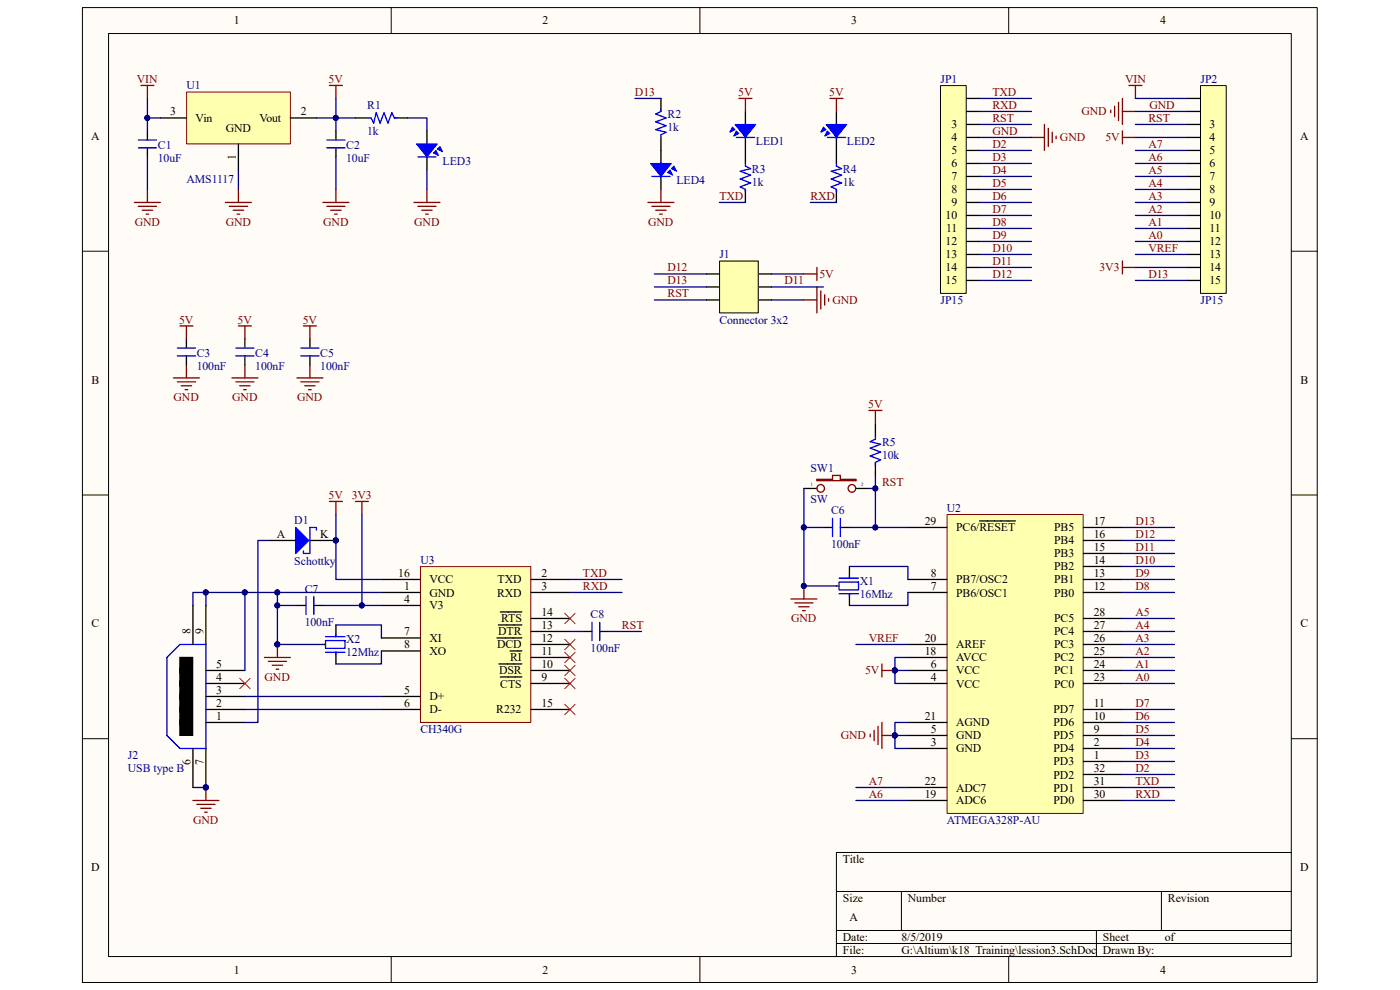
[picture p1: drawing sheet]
<svg xmlns="http://www.w3.org/2000/svg" width="297mm" height="210mm" viewBox="0 0 297 210" stroke-linecap="round" stroke-linejoin="round" font-family="sans-serif">
<path d="M17.5 1.7h261.9v206.7h-261.9z" fill="#fffcf8"/>
<path d="M17.5 1.6h261.9v206.8h-261.9z" fill="none" stroke="#000" stroke-width=".21"/>
<path d="M23.1 7.2h250.8v195.7h-250.8z" fill="#fffcf8"/>
<g fill="none" stroke="#000" stroke-width=".21">
<path d="M23 7.1h250.9v195.8h-250.9zM83 1.6v5.5M148.5 1.6v5.5M214 1.6v5.5M17.5 53.3h5.5M274 53.3h5.5M17.5 105h5.5M274 105h5.5M17.5 156.7h5.5M274 156.7h5.5M177.4 189.1h96.6M177.4 197.4h96.6"/>
<path d="M191.2 189.1v8.3M232.6 197.4v5.5M246.4 189.1v8.3M274 180.8h-96.6v22.1M83 202.9v5.5M148.5 202.9v5.5M177.4 200.1h96.6M214 202.9v5.5"/>
</g>
<path d="M201 109.2h28.8v63.4h-28.8z" fill="#ffffb0"/>
<path d="M200.9 109.1h28.9v63.5h-28.9z" fill="none" stroke="#800000" stroke-width=".21"/>
<g fill="none" stroke="#000" stroke-width=".28">
<path d="M192.6 111.9h8.3M207.8 110.5h7.6M229.8 117.4h8.3M229.8 114.6h8.3M229.8 111.9h8.3M192.6 125.7h8.3M192.6 122.9h8.3M192.6 139.5h8.3M192.6 136.7h8.3M229.8 125.7h8.3M229.8 122.9h8.3M229.8 120.2h8.3"/>
<path d="M229.8 139.5h8.3M229.8 136.7h8.3M229.8 133.9h8.3M229.8 131.2h8.3M192.6 158.8h8.3M192.6 145h8.3M192.6 156h8.3M192.6 142.2h8.3M192.6 153.3h8.3M229.8 158.8h8.3M229.8 145h8.3M229.8 156h8.3"/>
<path d="M229.8 142.2h8.3M229.8 153.3h8.3M229.8 150.5h8.3M192.6 169.8h8.3M192.6 167h8.3M229.8 161.5h8.3M229.8 169.8h8.3M229.8 167h8.3M229.8 164.3h8.3"/>
</g>
<path d="M89.2 120.2h23.4v33h-23.4z" fill="#ffffb0"/>
<path d="M89.2 120.2h23.4v33h-23.4z" fill="none" stroke="#800000" stroke-width=".21"/>
<g fill="none" stroke="#000" stroke-width=".28">
<path d="M205 20.9h2.8M205 23.6h2.8M80.9 125.7h8.3M80.9 122.9h8.3M80.9 128.4h8.3M80.9 135.3h8.3M80.9 138.1h8.3M105.4 135.3h5.3M105.7 132.6h5M106.1 129.8h4.6M108.2 138.1h2.5M112.6 125.7h8.3"/>
<path d="M112.6 122.9h8.3M112.6 139.5h8.3M112.6 136.7h8.3M112.6 133.9h8.3M112.6 131.2h8.3M80.9 147.7h8.3M80.9 150.5h8.3M105.8 140.8h4.9M106.1 143.6h4.6M112.6 150.5h8.3M112.6 145h8.3M112.6 142.2h8.3"/>
</g>
<path d="M199.6 18.2h5.4v44h-5.4z" fill="#ffffb0"/>
<path d="M199.5 18.2h5.5v44h-5.5z" fill="none" stroke="#000" stroke-width=".21"/>
<g fill="none" stroke="#000" stroke-width=".28">
<path d="M205 26.4h2.8M205 29.2h2.8M205 31.9h2.8M205 34.7h2.8M205 37.4h2.8M251.9 20.9h2.8M251.9 23.6h2.8M205 40.2h2.8M205 42.9h2.8M205 45.7h2.8M205 48.5h2.8M205 51.2h2.8"/>
<path d="M205 54h2.8M205 56.7h2.8M205 59.5h2.8"/>
</g>
<path d="M254.7 18.2h5.4v44h-5.4z" fill="#ffffb0"/>
<path d="M254.7 18.2h5.4v44h-5.4z" fill="none" stroke="#000" stroke-width=".21"/>
<g fill="none" stroke="#000" stroke-width=".28">
<path d="M251.9 26.4h2.8M251.9 29.2h2.8M251.9 31.9h2.8M251.9 34.7h2.8M251.9 37.4h2.8M251.9 40.2h2.8M251.9 42.9h2.8M251.9 45.7h2.8M251.9 48.5h2.8M251.9 51.2h2.8M251.9 54h2.8M251.9 56.7h2.8"/>
<path d="M251.9 59.5h2.8M40.9 128.4v8.3M43.7 128.4v8.3M40.9 158.8v8.2M43.7 153.3h8.3M43.7 150.5h8.3M43.7 147.7h8.3M43.7 145h8.3M43.7 142.2h8.3M43.7 158.8v8.2"/>
</g>
<g fill="none" stroke="#800000" stroke-width=".28">
<path d="M239.5 18.1h2.7M240.9 18.1v2.8M218.8 29.2h2.8M221.6 26.4v5.5M222.4 27.2v3.9M223.2 28.1v2.2M224 28.9v.5M235.6 23.4v.5M236.5 22.5v2.2M237.3 21.7v3.9M238.1 29.2h2.8M238.1 20.9v5.5"/>
<path d="M238.1 27.8v2.7M238.1 23.6h2.8M238.1 55.4v2.7M238.1 56.7h2.8M69.9 106.4h2.7M71.3 106.4v2.7M40.9 169.8h5.5M41.8 170.6h3.8M42.6 171.5h2.2M43.4 172.3h.6M43.7 167v2.8"/>
</g>
<path d="M38.2 136.7h5.5v22.1h-5.5l-2.8-2.8v-16.5z" fill="none" stroke="#00f" stroke-width=".28"/>
<g fill="#000" stroke="#000" stroke-width=".28">
<path d="M38.2 139.5h2.7v16.5h-2.7z" fill-rule="evenodd"/>
<path d="M38.2 152.7h.7v1.1h-.7z" fill-rule="evenodd"/>
<path d="M38.2 149.9h.7v1.1h-.7z" fill-rule="evenodd"/>
<path d="M38.2 147.2h.7v1.1h-.7z" fill-rule="evenodd"/>
<path d="M38.2 144.4h.7v1.1h-.7z" fill-rule="evenodd"/>
<path d="M38.2 141.7h.7v1h-.7z" fill-rule="evenodd"/>
</g>
<circle cx="43.6" cy="167" r=".53" fill="#000080" stroke="#000080" stroke-width=".21"/>
<path d="M50.9 143.9l2.2 2.2M53.1 143.9l-2.2 2.2" fill="none" stroke="#f00" stroke-width=".21"/>
<path d="M62.7 111.9l2.8 2.7-2.8 2.8z" fill="#00f"/>
<path d="M62.7 111.9l2.8 2.7-2.8 2.8zM67.1 112.4v-.5h-1.4v5.5h-1.3v-.5M64.9 126.5v3.9M66.6 126.5v3.9M69.1 135.9h4.1v1.6h-4.1zM69.1 135.1h4.1M69.1 138.4h4.1M71.3 134.5v.6M71.3 138.4v.5M125.6 132v3.9M127.2 132v3.9" fill="none" stroke="#00f" stroke-width=".28"/>
<path d="M57.2 114.6h5.5M65.7 114.6h5.6M63 128.4h1.9M66.6 128.4h1.9M68.5 136.7h.6M71.3 132.6v2.5M71.3 138.4v2.4M123.7 133.9h1.9M127.2 133.9h2" fill="none" stroke="#000" stroke-width=".28"/>
<g fill="#000080" stroke="#000080" stroke-width=".21">
<circle cx="71.2" cy="114.6" r=".53"/>
<circle cx="58.8" cy="136.7" r=".53"/>
</g>
<path d="M75.4 106.4h2.8M76.8 106.4v2.7M56.1 139.5h5.5M58.9 136.7v2.8M56.9 140.3h3.9M57.7 141.1h2.3M58.6 141.9h.5" fill="none" stroke="#800000" stroke-width=".28"/>
<path d="M119.8 130.1l2.2 2.2M119.8 135.6l2.2 2.2M119.8 138.4l2.2 2.2M122 130.1l-2.2 2.2M122 135.6l-2.2 2.2M122 138.4l-2.2 2.2M119.8 141.1l2.2 2.2M119.8 143.9l2.2 2.2M119.8 149.4l2.2 2.2M122 141.1l-2.2 2.2M122 143.9l-2.2 2.2M122 149.4l-2.2 2.2" fill="none" stroke="#f00" stroke-width=".21"/>
<path d="M39.6 19.6h22v10.9h-22z" fill="#ffffb0"/>
<path d="M39.6 19.5h22v11h-22z" fill="none" stroke="#800000" stroke-width=".21"/>
<g fill="none" stroke="#000" stroke-width=".28">
<path d="M31.3 27.8v1.9M31.3 31.4v1.9M34 25h5.5M50.6 30.5v5.5M61.6 25h5.5M71.3 27.8v1.9M71.3 31.4v1.9M75.4 25h2.8M83.7 25h2.7M185.7 89.8v2.8M185.7 98.1v2.8M174.7 111.9h1.9"/>
<path d="M178.3 111.9h1.9M177.4 124.3h.6M180.2 120.2v2.4M180.2 126v2.4"/>
</g>
<g fill="none" stroke="#800000" stroke-width=".28">
<path d="M29.9 18.1h2.8M31.3 18.1v2.8M69.9 18.1h2.7M71.3 18.1v2.8M28.5 42.9h5.5M29.3 43.8h3.9M30.2 44.6h2.2M31 45.4h.5M31.3 40.2v2.7M47.8 42.9h5.5M48.6 43.8h3.9M49.5 44.6h2.2"/>
<path d="M50.3 45.4h.6M50.6 40.2v2.7M68.5 42.9h5.5M69.3 43.8h3.9M70.2 44.6h2.2M71 45.4h.5M71.3 40.2v2.7M184.3 87.1h2.8M185.7 87.1v2.7M167.8 127.1h5.5M168.6 127.9h3.9M169.4 128.7h2.2"/>
<path d="M170.3 129.5h.5M170.5 124.3v2.8M184.6 155.7v.6M185.4 154.9v2.2M186.3 154.1v3.8M187.1 140.8v2.8M187.1 153.3v5.5M187.1 142.2h2.8M187.1 156h2.8"/>
</g>
<g fill="none" stroke="#00f" stroke-width=".28">
<path d="M29.3 31.4h3.9M29.3 29.7h3.9M69.3 31.4h3.9M69.3 29.7h3.9M78.2 25h.5l.6 1.1 .5-2.2 .8 2.2 .9-2.2 .8 2.2 .8-2.2 .6 1.1h.5M185.7 92.6v.5l-1.1 .6 2.2 .5-2.2 .9 2.2 .8-2.2 .8 2.2 .8-1.1 .6v.5M176.6 110v3.8M178.3 110v3.8M178 123.5h4.1v1.6h-4.1zM178 122.6h4.1M178 126h4.1M180.2 122.1v.5"/>
<path d="M180.2 126v.5"/>
</g>
<g fill="#000080" stroke="#000080" stroke-width=".21">
<circle cx="170.5" cy="124.3" r=".53"/>
<circle cx="189.8" cy="142.2" r=".53"/>
<circle cx="189.8" cy="156" r=".53"/>
</g>
<path d="M92.8 31.6l.5-.5 .6 1.1z" fill="#00f"/>
<path d="M92.8 31.6l.5-.5 .6 1.1z" fill="none" stroke="#00f" stroke-width=".21"/>
<path d="M91.9 32.5l.6-.6 .5 1.1z" fill="#00f"/>
<path d="M92.5 31.9l.5 1.1-1.1-.5z" fill="none" stroke="#00f" stroke-width=".21"/>
<path d="M88.4 30.5h4.4l-2.2 2.8z" fill="#00f"/>
<path d="M88.4 30.5h4.4l-2.2 2.8z" fill="none" stroke="#00f" stroke-width=".21"/>
<path d="M88.6 33.3h3.9M90.6 30.3v.8M90.6 33v.6" fill="none" stroke="#00f" stroke-width=".28"/>
<path d="M90.6 27.8v2.7M90.6 33.3v2.7" fill="none" stroke="#000" stroke-width=".28"/>
<path d="M87.8 42.9h5.5M88.6 43.8h3.9M89.5 44.6h2.2M90.3 45.4h.5M90.6 40.2v2.7" fill="none" stroke="#800000" stroke-width=".28"/>
<path d="M143 35.2l.5 1.1-1.1-.5z" fill="#00f"/>
<path d="M142.4 35.8l.6-.6 .5 1.1z" fill="none" stroke="#00f" stroke-width=".21"/>
<path d="M141.6 36.6l.5-.6 .6 1.2z" fill="#00f"/>
<path d="M141.6 36.6l.5-.6 .6 1.2z" fill="none" stroke="#00f" stroke-width=".21"/>
<path d="M138 34.7h4.4l-2.2 2.7z" fill="#00f"/>
<path d="M138 34.7h4.4l-2.2 2.7z" fill="none" stroke="#00f" stroke-width=".21"/>
<path d="M138.3 37.4h3.8M140.2 23.1v.5l-1.1 .6 2.2 .8-2.2 .8 2.2 .9-2.2 .8 2.2 .6-1.1 .5v.6M140.2 34.4v.8M140.2 37.2v.5" fill="none" stroke="#00f" stroke-width=".28"/>
<path d="M140.2 20.9v2.7M140.2 29.2v5.5M140.2 37.4v2.8" fill="none" stroke="#000" stroke-width=".28"/>
<path d="M137.5 42.9h5.5M138.3 43.8h3.8M139.1 44.6h2.2M139.9 45.4h.6M140.2 40.2v2.7" fill="none" stroke="#800000" stroke-width=".28"/>
<path d="M155.4 26.9l.5 .6-1.1 .6z" fill="#00f"/>
<path d="M155.4 26.9l.5 .6-1.1 .6z" fill="none" stroke="#00f" stroke-width=".21"/>
<path d="M156.2 27.8l.6 .5-1.1 .6z" fill="#00f"/>
<path d="M156.2 27.8l.6 .5-1.1 .6z" fill="none" stroke="#00f" stroke-width=".21"/>
<path d="M155.9 26.4h4.4l-2.2 2.8z" fill="#00f"/>
<path d="M155.9 26.4h4.4l-2.2 2.8z" fill="none" stroke="#00f" stroke-width=".21"/>
<path d="M156.2 29.2h3.9M158.1 26.1v.8M158.1 28.9v.5M158.1 34.7v.5l1.1 .6-2.2 .5 2.2 .9-2.2 .8 2.2 .8-2.2 .8 1.1 .6v.5" fill="none" stroke="#00f" stroke-width=".28"/>
<path d="M158.1 23.6v2.8M158.1 29.2v5.5M158.1 40.2v2.7" fill="none" stroke="#000" stroke-width=".28"/>
<path d="M174.7 26.9l.5 .6-1.1 .6z" fill="#00f"/>
<path d="M174.7 26.9l.5 .6-1.1 .6z" fill="none" stroke="#00f" stroke-width=".21"/>
<path d="M175.5 27.8l.6 .5-1.1 .6z" fill="#00f"/>
<path d="M175.5 27.8l.6 .5-1.1 .6z" fill="none" stroke="#00f" stroke-width=".21"/>
<path d="M175.2 26.4h4.4l-2.2 2.8z" fill="#00f"/>
<path d="M175.2 26.4h4.4l-2.2 2.8z" fill="none" stroke="#00f" stroke-width=".21"/>
<path d="M175.5 29.2h3.9M177.4 26.1v.8M177.4 28.9v.5M177.4 34.7v.5l1.1 .6-2.2 .5 2.2 .9-2.2 .8 2.2 .8-2.2 .8 1.1 .6v.5" fill="none" stroke="#00f" stroke-width=".28"/>
<path d="M177.4 23.6v2.8M177.4 29.2v5.5M149.9 58.1h2.7M160.9 58.1h2.8M177.4 40.2v2.7M149.9 60.9h2.7M149.9 63.6h2.7M160.9 60.9h2.8M160.9 63.6h2.8" fill="none" stroke="#000" stroke-width=".28"/>
<path d="M156.8 20.9h2.7M158.1 20.9v2.7M176.1 20.9h2.7M177.4 20.9v2.7" fill="none" stroke="#800000" stroke-width=".28"/>
<path d="M152.7 55.4h8.2v11h-8.2z" fill="#ffffb0"/>
<path d="M152.7 55.4h8.2v11h-8.2z" fill="none" stroke="#000" stroke-width=".21"/>
<g fill="none" stroke="#800000" stroke-width=".28">
<path d="M170.5 58.1h2.8M173.3 56.7v2.8M38.2 69.1h2.7M39.5 69.1v2.8M39.5 77.4v2.8M50.6 69.1h2.7M52 69.1v2.8M52 77.4v2.8M64.4 69.1h2.7M65.7 69.1v2.8M65.7 77.4v2.8M170.5 63.6h2.8"/>
<path d="M173.3 60.9v5.5M174.1 61.7v3.9M175 62.5v2.2M175.8 63.4v.5M36.8 80.2h5.5M37.6 81h3.9M38.4 81.8h2.3M39.3 82.7h.5M49.2 80.2h5.5M50 81h3.9M50.9 81.8h2.2M51.7 82.7h.5"/>
<path d="M63 80.2h5.5M63.8 81h3.9M64.6 81.8h2.2M65.5 82.7h.5M173.3 101.7h3.3v-.8h1.7v.8h3.3v.3h-8.3z"/>
<circle cx="174.1" cy="103.6" r=".81"/>
<circle cx="180.7" cy="103.6" r=".81"/>
</g>
<path d="M39.5 71.9v1.9M39.5 75.5v1.9M52 71.9v1.9M52 75.5v1.9M65.7 71.9v1.9M65.7 75.5v1.9M170.5 103.6h2.8M181.6 103.6h2.7" fill="none" stroke="#000" stroke-width=".28"/>
<path d="M37.6 75.5h3.9M37.6 73.8h3.9M50 75.5h3.9M50 73.8h3.9M63.8 75.5h3.9M63.8 73.8h3.9" fill="none" stroke="#00f" stroke-width=".28"/>
<g fill="none" stroke="#000080" stroke-width=".28">
<path d="M31.3 20.9v4.1h2.7M31.3 25v2.8M31.3 33.3v6.9M50.6 36v4.2M67.1 25h4.2v2.8M71.3 20.9v4.1h4.1M71.3 33.3v6.9M86.4 25h4.2v2.8M90.6 36v4.2M134.7 20.9h5.5M207.8 20.9h11M207.8 23.6h11"/>
<path d="M207.8 26.4h11M207.8 29.2h11M207.8 31.9h11M207.8 34.7h11M207.8 37.4h11M240.9 20.9h11M240.9 23.6h11M240.9 26.4h11M240.9 29.2h11M240.9 31.9h11M240.9 34.7h11M240.9 37.4h11"/>
<path d="M138.8 58.1h11.1M152.6 42.9h5.5M163.7 58.1h6.8M171.9 42.9h5.5M207.8 40.2h11M207.8 42.9h11M207.8 45.7h11M207.8 48.5h11M207.8 51.2h11M207.8 54h11M207.8 56.7h11M207.8 59.5h11"/>
<path d="M240.9 40.2h11M240.9 42.9h11M240.9 45.7h11M240.9 48.5h11M240.9 51.2h11M240.9 54h11M240.9 56.7h11M240.9 59.5h11M138.8 60.9h11.1M138.8 63.6h11.1M163.7 60.9h11M163.7 63.6h6.8"/>
<path d="M57.2 114.6h-2.5v38.7h-2.7M71.3 109.1v13.8h9.6M76.8 109.1v19.3h4.1M170.5 103.6v8.3M174.7 111.9h-4.2v12.4h6.9M180.2 111.9h12.4M184.3 103.6h1.4v8.3M185.7 100.9v2.7M238.1 117.4h11M238.1 114.6h11M238.1 111.9h11M40.9 128.4v-2.7h2.8v2.7"/>
<path d="M43.7 125.7h37.2M52 125.7v16.5M58.9 125.7v11h9.6M58.9 128.4h4.1M68.5 128.4h8.3M71.3 132.6h9.6v2.7M80.9 138.1v2.7h-9.6M120.9 122.9h11M120.9 125.7h11M120.9 133.9h2.8M129.2 133.9h6.9M180.2 120.2h12.4v2.7"/>
<path d="M181.6 136.7h11M192.6 125.7v2.7h-12.4M192.6 139.5h-2.7v5.5h2.7M238.1 136.7h11M238.1 122.9h11M238.1 125.7h11M238.1 133.9h11M238.1 131.2h11M238.1 139.5h11M238.1 120.2h11M52 150.5h28.9M52 147.7h28.9"/>
<path d="M189.9 142.2h2.7M189.9 156h2.7M192.6 153.3h-2.7v5.5h2.7M238.1 150.5h11M238.1 142.2h11M238.1 156h11M238.1 145h11M238.1 158.8h11M238.1 153.3h11M40.9 167h2.8M181.6 167h11M181.6 169.8h11"/>
<path d="M238.1 167h11M238.1 169.8h11M238.1 164.3h11M238.1 161.5h11"/>
</g>
<g fill="#000080" stroke="#000080" stroke-width=".21">
<circle cx="51.9" cy="125.7" r=".53"/>
<circle cx="71.2" cy="114.6" r=".53"/>
<circle cx="58.8" cy="136.7" r=".53"/>
<circle cx="76.7" cy="128.4" r=".53"/>
<circle cx="43.6" cy="167" r=".53"/>
<circle cx="43.6" cy="125.7" r=".53"/>
<circle cx="58.8" cy="128.4" r=".53"/>
<circle cx="31.2" cy="25" r=".53"/>
<circle cx="71.2" cy="25" r=".53"/>
<circle cx="170.5" cy="124.3" r=".53"/>
<circle cx="170.5" cy="111.9" r=".53"/>
<circle cx="189.8" cy="142.2" r=".53"/>
<circle cx="189.8" cy="156" r=".53"/>
<circle cx="58.8" cy="125.7" r=".53"/>
<circle cx="185.7" cy="111.9" r=".53"/>
<circle cx="185.7" cy="103.6" r=".53"/>
</g>
<g font-size="2.5">
<text x="49.6" y="5.2">1</text>
<text x="115.1" y="5.2">2</text>
<text x="180.6" y="5.2">3</text>
<text x="246.1" y="5.2">4</text>
<text x="19.3" y="29.6">A</text>
<text x="36.1" y="24.5">3</text>
<text x="41.5" y="25.9">Vin</text>
<text x="47.9" y="28.1">GND</text>
<text x="55" y="25.9">Vout</text>
<text x="63.8" y="24.5">2</text>
<text x="201.8" y="27.2">3</text>
<text x="256.6" y="27.2">3</text>
<text x="275.8" y="29.6">A</text>
<text x="50" y="34" transform="rotate(-90 50 34)">1</text>
<text x="201.8" y="30">4</text>
<text x="201.8" y="32.8">5</text>
<text x="201.8" y="35.5">6</text>
<text x="256.6" y="30">4</text>
<text x="256.6" y="32.8">5</text>
<text x="256.6" y="35.5">6</text>
<text x="201.8" y="38.3">7</text>
<text x="201.8" y="41">8</text>
<text x="256.6" y="38.3">7</text>
<text x="256.6" y="41">8</text>
<text x="200.6" y="46.5">10</text>
<text x="201.8" y="43.8">9</text>
<text x="256.6" y="43.8">9</text>
<text x="256.6" y="46.5">10</text>
<text x="200.6" y="52.1">12</text>
<text x="200.7" y="49.3">11</text>
<text x="256.6" y="49.3">11</text>
<text x="256.6" y="52.1">12</text>
<text x="200.6" y="54.8">13</text>
<text x="200.6" y="57.6">14</text>
<text x="256.6" y="54.8">13</text>
<text x="256.6" y="57.6">14</text>
<text x="200.6" y="60.3">15</text>
<text x="256.6" y="60.3">15</text>
<text x="19.4" y="81.4">B</text>
<text x="275.9" y="81.4">B</text>
<text x="196.2" y="111.3">29</text>
<text x="202.8" y="112.7">PC6/RESET</text>
<text x="223.6" y="112.7">PB5</text>
<text x="232" y="111.3">17</text>
<text x="58.7" y="114.1">A</text>
<text x="67.9" y="114.1">K</text>
<text x="223.6" y="118.2">PB3</text>
<text x="223.6" y="115.5">PB4</text>
<text x="232" y="119.6">14</text>
<text x="232" y="116.9">15</text>
<text x="232" y="114.1">16</text>
<text x="84.5" y="122.4">16</text>
<text x="85.7" y="125.1">1</text>
<text x="91.1" y="123.7">VCC</text>
<text x="105.6" y="123.7">TXD</text>
<text x="114.8" y="122.4">2</text>
<text x="114.8" y="125.1">3</text>
<text x="197.4" y="125.1">7</text>
<text x="197.4" y="122.4">8</text>
<text x="202.8" y="123.7">PB7/OSC2</text>
<text x="223.6" y="123.7">PB1</text>
<text x="223.6" y="121">PB2</text>
<text x="232" y="125.1">12</text>
<text x="232" y="122.4">13</text>
<text x="85.7" y="127.9">4</text>
<text x="91.1" y="126.5">GND</text>
<text x="91.1" y="129.3">V3</text>
<text x="105.4" y="126.5">RXD</text>
<text x="114.8" y="130.6">14</text>
<text x="202.8" y="126.5">PB6/OSC1</text>
<text x="223.6" y="126.5">PB0</text>
<text x="232" y="130.6">28</text>
<text x="19.4" y="133.1">C</text>
<text x="40.4" y="134.5" transform="rotate(-90 40.4 134.5)">8</text>
<text x="43.1" y="134.5" transform="rotate(-90 43.1 134.5)">9</text>
<text x="85.7" y="134.8">7</text>
<text x="85.7" y="137.5">8</text>
<text x="91.1" y="136.2">XI</text>
<text x="105.4" y="137.5">DCD</text>
<text x="105.7" y="134.8">DTR</text>
<text x="106.3" y="132">RTS</text>
<text x="114.8" y="136.2">12</text>
<text x="114.8" y="133.4">13</text>
<text x="196.2" y="136.2">20</text>
<text x="202.8" y="137.5">AREF</text>
<text x="223.6" y="137.5">PC3</text>
<text x="223.6" y="134.8">PC4</text>
<text x="223.6" y="132">PC5</text>
<text x="232" y="136.2">26</text>
<text x="232" y="133.4">27</text>
<text x="275.9" y="133.1">C</text>
<text x="45.9" y="141.7">5</text>
<text x="91.1" y="138.9">XO</text>
<text x="105.9" y="143">DSR</text>
<text x="108.2" y="140.3">RI</text>
<text x="114.8" y="141.7">10</text>
<text x="114.8" y="138.9">11</text>
<text x="196.2" y="138.9">18</text>
<text x="197.4" y="141.7">6</text>
<text x="202.8" y="143">VCC</text>
<text x="202.8" y="140.3">AVCC</text>
<text x="223.6" y="143">PC1</text>
<text x="223.6" y="140.3">PC2</text>
<text x="232" y="141.7">24</text>
<text x="232" y="138.9">25</text>
<text x="45.9" y="149.9">2</text>
<text x="45.9" y="147.2">3</text>
<text x="45.9" y="144.4">4</text>
<text x="85.7" y="147.2">5</text>
<text x="85.7" y="149.9">6</text>
<text x="91.1" y="148.6">D+</text>
<text x="106.1" y="145.8">CTS</text>
<text x="114.8" y="144.4">9</text>
<text x="114.8" y="149.9">15</text>
<text x="197.4" y="144.4">4</text>
<text x="202.8" y="145.8">VCC</text>
<text x="223.6" y="145.8">PC0</text>
<text x="232" y="149.9">11</text>
<text x="232" y="144.4">23</text>
<text x="45.9" y="152.7">1</text>
<text x="91.1" y="151.3">D-</text>
<text x="105.3" y="151.3">R232</text>
<text x="196.2" y="152.7">21</text>
<text x="197.4" y="155.5">5</text>
<text x="202.8" y="154.1">AGND</text>
<text x="223.5" y="154.1">PD6</text>
<text x="223.5" y="151.3">PD7</text>
<text x="232" y="155.5">9</text>
<text x="232" y="152.7">10</text>
<text x="197.4" y="158.2">3</text>
<text x="202.8" y="159.6">GND</text>
<text x="202.8" y="156.8">GND</text>
<text x="223.5" y="159.6">PD4</text>
<text x="223.5" y="156.8">PD5</text>
<text x="232" y="161">1</text>
<text x="232" y="158.2">2</text>
<text x="40.4" y="162.2" transform="rotate(-90 40.4 162.2)">6</text>
<text x="43.1" y="162.2" transform="rotate(-90 43.1 162.2)">7</text>
<text x="196.2" y="166.5">22</text>
<text x="202.8" y="167.9">ADC7</text>
<text x="223.5" y="162.3">PD3</text>
<text x="223.5" y="167.9">PD1</text>
<text x="223.5" y="165.1">PD2</text>
<text x="232" y="166.5">31</text>
<text x="232" y="163.7">32</text>
<text x="196.2" y="169.2">19</text>
<text x="202.8" y="170.6">ADC6</text>
<text x="223.5" y="170.6">PD0</text>
<text x="232" y="169.2">30</text>
<text x="19.3" y="184.8">D</text>
<text x="178.8" y="183.1">Title</text>
<text x="275.8" y="184.8">D</text>
<text x="178.8" y="191.3">Size</text>
<text x="192.6" y="191.3">Number</text>
<text x="247.8" y="191.3">Revision</text>
<text x="180.2" y="195.5">A</text>
<text x="178.8" y="199.6">Date:</text>
<text x="178.8" y="202.4">File:</text>
<text x="191.2" y="199.6">8/5/2019</text>
<text x="191.2" y="202.4">G:\Altium\k18_Training\lession3.SchDoc</text>
<text x="234" y="199.6">Sheet</text>
<text x="234" y="202.4">Drawn By:</text>
<text x="247.1" y="199.6">of</text>
<text x="49.6" y="206.5">1</text>
<text x="115.1" y="206.5">2</text>
<text x="180.6" y="206.5">3</text>
<text x="246.1" y="206.5">4</text>
</g>
<g font-size="2.5" fill="#800000">
<text x="29" y="17.6">VIN</text>
<text x="69.7" y="17.6">5V</text>
<text x="238.7" y="17.6">VIN</text>
<text x="134.7" y="20.4">D13</text>
<text x="156.6" y="20.4">5V</text>
<text x="175.9" y="20.4">5V</text>
<text x="210.5" y="20.4">TXD</text>
<text x="210.5" y="23.1">RXD</text>
<text x="243.8" y="23.1">GND</text>
<text x="210.5" y="25.9">RST</text>
<text x="210.5" y="28.6">GND</text>
<text x="229.4" y="24.5">GND</text>
<text x="243.6" y="25.9">RST</text>
<text x="210.5" y="31.4">D2</text>
<text x="210.5" y="34.1">D3</text>
<text x="224.9" y="30">GND</text>
<text x="234.5" y="30">5V</text>
<text x="243.6" y="34.1">A6</text>
<text x="243.6" y="31.4">A7</text>
<text x="210.5" y="36.9">D4</text>
<text x="210.5" y="39.7">D5</text>
<text x="243.6" y="39.7">A4</text>
<text x="243.6" y="36.9">A5</text>
<text x="28.6" y="47.9">GND</text>
<text x="47.9" y="47.9">GND</text>
<text x="68.6" y="47.9">GND</text>
<text x="87.9" y="47.9">GND</text>
<text x="137.5" y="47.9">GND</text>
<text x="152.6" y="42.4">TXD</text>
<text x="171.9" y="42.4">RXD</text>
<text x="210.5" y="42.4">D6</text>
<text x="210.5" y="45.2">D7</text>
<text x="210.5" y="47.9">D8</text>
<text x="243.6" y="47.9">A1</text>
<text x="243.6" y="45.2">A2</text>
<text x="243.6" y="42.4">A3</text>
<text x="210.5" y="50.7">D9</text>
<text x="210.5" y="53.4">D10</text>
<text x="243.6" y="53.4">VREF</text>
<text x="243.6" y="50.7">A0</text>
<text x="141.6" y="57.6">D12</text>
<text x="173.9" y="59">5V</text>
<text x="210.5" y="56.2">D11</text>
<text x="210.5" y="59">D12</text>
<text x="233.3" y="57.6">3V3</text>
<text x="243.6" y="59">D13</text>
<text x="141.6" y="60.3">D13</text>
<text x="141.6" y="63.1">RST</text>
<text x="166.4" y="60.3">D11</text>
<text x="176.6" y="64.5">GND</text>
<text x="38" y="68.6">5V</text>
<text x="50.4" y="68.6">5V</text>
<text x="64.2" y="68.6">5V</text>
<text x="36.8" y="85.1">GND</text>
<text x="49.3" y="85.1">GND</text>
<text x="63" y="85.1">GND</text>
<text x="184.2" y="86.5">5V</text>
<text x="69.7" y="105.8">5V</text>
<text x="74.6" y="105.8">3V3</text>
<text x="187.1" y="103.1">RST</text>
<text x="240.9" y="111.3">D13</text>
<text x="240.9" y="119.6">D10</text>
<text x="240.9" y="116.9">D11</text>
<text x="240.9" y="114.1">D12</text>
<text x="123.7" y="122.4">TXD</text>
<text x="123.7" y="125.1">RXD</text>
<text x="240.9" y="125.1">D8</text>
<text x="240.9" y="122.4">D9</text>
<text x="240.9" y="130.6">A5</text>
<text x="131.9" y="133.4">RST</text>
<text x="167.8" y="132">GND</text>
<text x="184.3" y="136.2">VREF</text>
<text x="240.9" y="136.2">A3</text>
<text x="240.9" y="133.4">A4</text>
<text x="183.5" y="143">5V</text>
<text x="240.9" y="141.7">A1</text>
<text x="240.9" y="138.9">A2</text>
<text x="56.1" y="144.4">GND</text>
<text x="240.9" y="144.4">A0</text>
<text x="240.9" y="149.9">D7</text>
<text x="240.9" y="155.5">D5</text>
<text x="240.9" y="152.7">D6</text>
<text x="178.4" y="156.8">GND</text>
<text x="240.9" y="161">D3</text>
<text x="240.9" y="158.2">D4</text>
<text x="184.3" y="166.5">A7</text>
<text x="240.9" y="166.5">TXD</text>
<text x="240.9" y="163.7">D2</text>
<text x="184.3" y="169.2">A6</text>
<text x="240.9" y="169.2">RXD</text>
<text x="41" y="174.8">GND</text>
</g>
<g font-size="2.5" fill="#000080">
<text x="199.5" y="17.6">JP1</text>
<text x="254.7" y="17.6">JP2</text>
<text x="39.5" y="19">U1</text>
<text x="77.9" y="23.1">R1</text>
<text x="77.9" y="28.6">1k</text>
<text x="141.6" y="25">R2</text>
<text x="141.6" y="27.8">1k</text>
<text x="33.5" y="31.7">C1</text>
<text x="33.5" y="34.4">10uF</text>
<text x="73.4" y="31.7">C2</text>
<text x="73.4" y="34.4">10uF</text>
<text x="93.9" y="35">LED3</text>
<text x="160.4" y="30.8">LED1</text>
<text x="179.7" y="30.8">LED2</text>
<text x="39.5" y="38.8">AMS1117</text>
<text x="143.5" y="39.1">LED4</text>
<text x="159.5" y="36.6">R3</text>
<text x="159.5" y="39.4">1k</text>
<text x="178.8" y="36.6">R4</text>
<text x="178.8" y="39.4">1k</text>
<text x="152.6" y="54.8">J1</text>
<text x="199.5" y="64.5">JP15</text>
<text x="254.7" y="64.5">JP15</text>
<text x="152.6" y="68.6">Connector 3x2</text>
<text x="41.7" y="75.8">C3</text>
<text x="54.1" y="75.8">C4</text>
<text x="67.9" y="75.8">C5</text>
<text x="41.7" y="78.5">100nF</text>
<text x="54.1" y="78.5">100nF</text>
<text x="67.9" y="78.5">100nF</text>
<text x="187.1" y="94.5">R5</text>
<text x="171.9" y="100">SW1</text>
<text x="187.1" y="97.3">10k</text>
<text x="171.9" y="106.7">SW</text>
<text x="62.4" y="111.1">D1</text>
<text x="176.3" y="109.1">C6</text>
<text x="200.9" y="108.6">U2</text>
<text x="62.4" y="119.9">Schottky</text>
<text x="89.2" y="119.6">U3</text>
<text x="176.3" y="116.3">100nF</text>
<text x="64.6" y="125.7">C7</text>
<text x="182.4" y="124">X1</text>
<text x="125.3" y="131.2">C8</text>
<text x="182.4" y="126.8">16Mhz</text>
<text x="64.6" y="132.8">100nF</text>
<text x="73.4" y="136.4">X2</text>
<text x="73.4" y="139.2">12Mhz</text>
<text x="125.3" y="138.4">100nF</text>
<text x="89.2" y="155.5">CH340G</text>
<text x="27.1" y="161">J2</text>
<text x="27.1" y="163.7">USB type B</text>
<text x="200.9" y="174.8">ATMEGA328P-AU</text>
</g>
<g font-size="1" fill="#000080">
<text x="171.9" y="103.1">1</text>
<text x="182.7" y="103.1">2</text>
</g>
</svg>
